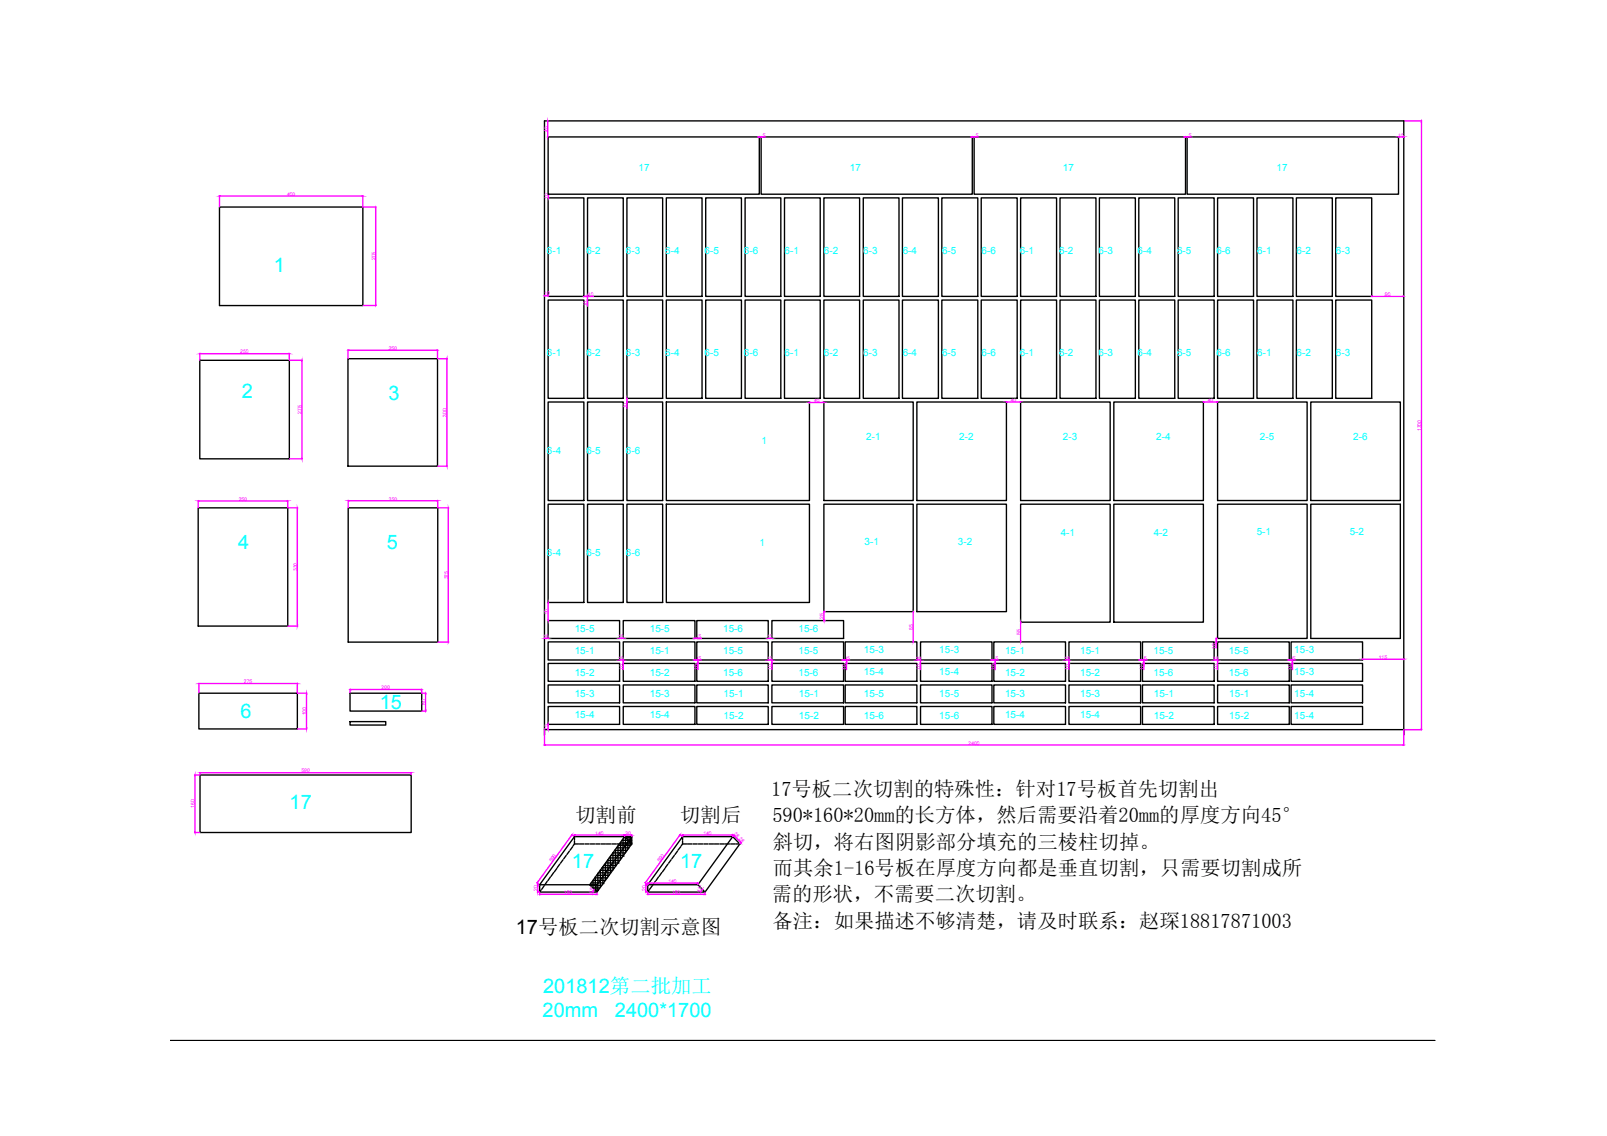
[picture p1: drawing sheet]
<svg xmlns="http://www.w3.org/2000/svg" width="297mm" height="210mm" viewBox="0 0 297 210" stroke-linecap="round" stroke-linejoin="round" font-family="sans-serif">
<!-- layer: 0 -->
<g fill="none" stroke="#000" stroke-width=".25">
<path d="M40.6 38.3h26.5v18.2h-26.5zM101.3 36.6h6.6v18.2h-6.6zM101.3 25.3h39v10.6h-39zM108.6 36.6h6.6v18.2h-6.6zM115.9 36.6h6.6v18.2h-6.6zM123.2 36.6h6.6v18.2h-6.6zM130.4 36.6h6.6v18.2h-6.6zM137.7 36.6h6.6v18.2h-6.6zM140.7 25.3h39v10.6h-39zM145 36.6h6.6v18.2h-6.6zM152.3 36.6h6.6v18.2h-6.6zM159.6 36.6h6.6v18.2h-6.6z"/>
<path d="M166.8 36.6h6.7v18.2h-6.7zM174.1 36.6h6.6v18.2h-6.6zM180.1 25.3h39v10.6h-39zM181.4 36.6h6.6v18.2h-6.6zM188.7 36.6h6.6v18.2h-6.6zM195.9 36.6h6.7v18.2h-6.7zM203.2 36.6h6.7v18.2h-6.7zM210.5 36.6h6.6v18.2h-6.6zM217.8 36.6h6.6v18.2h-6.6zM219.4 25.3h39.1v10.6h-39.1zM225.1 36.6h6.6v18.2h-6.6zM232.3 36.6h6.7v18.2h-6.7z"/>
<path d="M239.6 36.6h6.7v18.2h-6.7zM246.9 36.6h6.6v18.2h-6.6zM101.3 55.4h6.6v18.2h-6.6zM108.6 55.4h6.6v18.2h-6.6zM115.9 55.4h6.6v18.2h-6.6zM123.2 55.4h6.6v18.2h-6.6zM130.4 55.4h6.6v18.2h-6.6zM137.7 55.4h6.6v18.2h-6.6zM145 55.4h6.6v18.2h-6.6zM152.3 55.4h6.6v18.2h-6.6zM159.6 55.4h6.6v18.2h-6.6zM166.8 55.4h6.7v18.2h-6.7z"/>
<path d="M174.1 55.4h6.6v18.2h-6.6zM181.4 55.4h6.6v18.2h-6.6zM188.7 55.4h6.6v18.2h-6.6zM195.9 55.4h6.7v18.2h-6.7zM203.2 55.4h6.7v18.2h-6.7zM210.5 55.4h6.6v18.2h-6.6zM217.8 55.4h6.6v18.2h-6.6zM225.1 55.4h6.6v18.2h-6.6zM232.3 55.4h6.7v18.2h-6.7zM239.6 55.4h6.7v18.2h-6.7zM246.9 55.4h6.6v18.2h-6.6zM36.9 66.6h16.6v18.2h-16.6z"/>
<path d="M64.3 66.3h16.6v19.8h-16.6zM101.3 74.3h6.6v18.2h-6.6zM108.6 74.3h6.6v18.2h-6.6zM115.9 74.3h6.6v18.2h-6.6zM123.2 74.3h26.4v18.2h-26.4zM152.3 74.3h16.5v18.2h-16.5zM169.5 74.3h16.5v18.2h-16.5zM188.7 74.3h16.5v18.2h-16.5zM205.9 74.3h16.5v18.2h-16.5zM225.1 74.3h16.5v18.2h-16.5zM242.3 74.3h16.5v18.2h-16.5zM36.6 93.8h16.6v21.9h-16.6z"/>
<path d="M64.4 93.8h16.5v24.8h-16.5zM101.3 93.2h6.6v18.1h-6.6zM108.6 93.2h6.6v18.1h-6.6zM115.9 93.2h6.6v18.1h-6.6zM123.2 93.2h26.4v18.1h-26.4zM152.3 93.2h16.5v19.8h-16.5zM169.5 93.2h16.5v19.8h-16.5zM188.7 93.2h16.5v21.8h-16.5zM205.9 93.2h16.5v21.8h-16.5zM225.1 93.2h16.5v24.8h-16.5zM242.3 93.2h16.5v24.8h-16.5zM101.3 118.6h13.2v3.3h-13.2z"/>
<path d="M101.3 114.7h13.2v3.3h-13.2zM115.2 118.6h13.3v3.3h-13.3zM115.2 114.7h13.3v3.3h-13.3zM128.8 118.6h13.2v3.3h-13.2zM128.8 114.7h13.2v3.3h-13.2zM142.7 118.6h13.2v3.3h-13.2zM142.7 114.7h13.2v3.3h-13.2zM156.2 118.6h13.3v3.3h-13.3zM170.2 118.6h13.2v3.3h-13.2zM183.7 118.6h13.2v3.3h-13.2zM197.6 118.6h13.2v3.3h-13.2zM211.2 118.6h13.2v3.3h-13.2z"/>
<path d="M225.1 118.6h13.2v3.3h-13.2zM238.6 118.6h13.3v3.3h-13.3zM36.8 128.1h18.2v6.6h-18.2zM64.7 128.1h13.2v3.3h-13.2zM64.7 133.3h6.6v.7h-6.6zM100.6 135.8v-113.5h158.9v113.5M100.6 134.8h158.9M101.3 122.6h13.2v3.3h-13.2zM101.3 126.6h13.2v3.3h-13.2zM101.3 130.5h13.2v3.3h-13.2zM115.2 122.6h13.3v3.3h-13.3zM115.2 126.6h13.3v3.3h-13.3z"/>
<path d="M115.2 130.5h13.3v3.3h-13.3zM128.8 122.6h13.2v3.3h-13.2zM128.8 126.6h13.2v3.3h-13.2zM128.8 130.5h13.2v3.3h-13.2zM142.7 122.6h13.2v3.3h-13.2zM142.7 126.6h13.2v3.3h-13.2zM142.7 130.5h13.2v3.3h-13.2zM156.2 122.6h13.3v3.3h-13.3zM156.2 126.6h13.3v3.3h-13.3zM156.2 130.5h13.3v3.3h-13.3zM170.2 122.6h13.2v3.3h-13.2zM170.2 126.6h13.2v3.3h-13.2z"/>
<path d="M170.2 130.5h13.2v3.3h-13.2zM183.7 122.6h13.2v3.3h-13.2zM183.7 126.6h13.2v3.3h-13.2zM183.7 130.5h13.2v3.3h-13.2zM197.6 122.6h13.2v3.3h-13.2zM197.6 126.6h13.2v3.3h-13.2zM197.6 130.5h13.2v3.3h-13.2zM211.2 122.6h13.2v3.3h-13.2zM211.2 126.6h13.2v3.3h-13.2zM211.2 130.5h13.2v3.3h-13.2zM225.1 122.6h13.2v3.3h-13.2zM225.1 126.6h13.2v3.3h-13.2z"/>
<path d="M225.1 130.5h13.2v3.3h-13.2zM238.6 122.6h13.3v3.3h-13.3zM238.6 126.6h13.3v3.3h-13.3zM238.6 130.5h13.3v3.3h-13.3zM37 143.2h39v10.6h-39zM103.5 159.7l-.5 .6M104.1 158.9l-.5 .6M104.7 158.1l-.5 .6M105.3 157.3l-.5 .6M105.8 156.4l-.4 .7M106.2 155.3v.6l-.3 .4M106.2 154.6h9.3l.5 .6"/>
<path d="M106.2 154.6v.6M106.2 155.9h.7M106.2 154.6l-6.4 8.9M107.1 155.9h.8M108.1 155.9h.8M109.1 155.9h.8M110.1 155.9h.8M111.1 155.9h.8M111.6 159.9h.2M111.9 159.6v.3h.3M111.9 159.5h.3M112.1 155.9h.8"/>
<path d="M112.4 158.9v.1h.3M112.4 159.1v.4h.3M112.4 159.6v.3h.3M112.6 158.5h.1M112.8 159.6v.3h.4M112.8 158.2v.3h.4M112.8 158.7v.3h.4M112.8 159.1v.4h.4M113 158.1h.2M113.1 155.9h.8M113.3 158.7v.3h.3M113.3 159.1v.4h.3"/>
<path d="M113.3 157.6h.1M113.3 157.6h.3M113.3 157.7v.4h.3M113.3 158.2v.3h.3M113.3 159.6v.3h.3M113.6 157.1h.1M113.8 158.2v.3h.3M113.8 158.7v.3h.3M113.8 157v.1h.3M113.8 157.3v.3h.3M113.8 157.7v.4h.3M113.8 159.1v.4h.3"/>
<path d="M113.8 159.6v.3h.1M114 156.7h.1M114.1 155.9h.8M114.2 157.7v.4h.4M114.2 159.5h.1M114.2 156.3v.4h.4M114.2 156.8v.3h.4M114.2 157.3v.3h.4M114.2 158.2v.3h.4M114.2 158.7v.3h.4M114.2 159.1v.4M114.3 156.2h.3"/>
<path d="M114.7 156.8v.3h.3M114.7 155.7h.3M114.7 155.9v.3h.3M114.7 156.3v.4h.3M114.7 157.3v.3h.3M114.7 157.7v.4h.3M114.7 158.2v.3h.2M114.7 158.7v.1M115 155.3h.1M115.1 155.9h.8M115.2 156.3v.4h.3M115.2 158.2h.1"/>
<path d="M115.2 155.1v.2h.3M115.2 155.4v.3h.3M115.2 155.9v.3h.3M115.2 156.8v.3h.3M115.2 157.3v.3h.3M115.2 157.7v.4M115.3 154.8h.2M115.6 155.9v.3h.3M115.6 154.6v.2h.3M115.6 154.9v.4h.3M115.6 155.4v.3h.3M115.6 156.3v.4h.3"/>
<path d="M115.6 156.8v.3h.3M115.6 157.3v.3M116 155.4v.3h.4M116 154.6v.2h.4M116 154.9v.4h.4M116 155.9v.3h.4M116 156.3v.4h.3M116 156.8v.1M116 155.9h.8M116.2 155.3l.6 .6M116.5 155.4v.3h.3M116.5 154.6v.2h.3"/>
<path d="M116.5 154.9v.4h.3M116.5 155.9l.1 .3M116.8 155.9v-1.3h-1.3l-6.5 8.9M116.8 155.9l-6.5 8.9M116.8 154.6l-6.5 8.9M123.5 159.7l-.5 .6M124.1 158.9l-.5 .6M124.6 158.1l-.4 .6M125.2 157.3l-.4 .6M125.8 156.4l-.5 .7M126.2 155.2v-.6l-6.5 8.9M126.2 155.3v.6l-.3 .4"/>
<path d="M126.2 154.6h9.2l1.4 1.3M126.2 155.9h.7M127.1 155.9h.8M128.1 155.9h.8M129.1 155.9h.8M130.1 155.9h.8M131.1 155.9h.8M132.1 155.9h.8M133.1 155.9h.8M134 155.9h.8M135.1 155.9h.8M135.4 154.6l-6.4 8.9"/>
<path d="M136 155.9h.8M136.8 155.9l-6.5 8.9M100 164.5l-.2 .3M100.6 163.6l-.5 .7M101.1 162.8l-.4 .7M101.7 162l-.4 .7M102.3 161.2l-.4 .7M102.9 160.5l-.4 .6M109 163.5h-9.2v1.3h10.5M109 163.5h1.3v1.3M109 163.5l1.3 1.3M109.1 163.3v.3h.4"/>
<path d="M109.3 163.1h.2M109.6 163.3v.3h.4M109.6 162.7h.4M109.6 162.8v.3h.4M109.6 163.7v.4h.4M110 163.3v.3h.4M110 163.7v.4h.4M110 164.2v.3h.4M110 162v.2h.4M110 162.3v.4h.4M110 162.8v.3h.4M110.3 161.7h.1"/>
<path d="M110.5 162.8v.3h.3M110.5 161.4v.3h.3M110.5 161.9v.3h.3M110.5 162.3v.4h.3M110.5 163.3v.3h.3M110.5 163.7v.4h.3M110.5 164.2v.3M110.6 161.3h.2M111 161.9v.3h.3M111 162.3v.4h.3M111 160.8h.3M111 160.9v.4h.3"/>
<path d="M111 161.4v.3h.3M111 162.8v.3h.3M111 163.3v.3h.2M111 163.7v.2M111.3 160.3h.1M111.4 161.4v.3h.4M111.4 163.3h.1M111.4 161.9v.3h.4M111.4 160.1v.2h.4M111.4 160.5v.3h.4M111.4 160.9v.4h.4M111.4 162.3v.4h.4"/>
<path d="M111.4 162.8v.3h.2M111.9 160.9v.4h.3M111.9 160v.3h.3M111.9 160.5v.3h.3M111.9 161.4v.3h.3M111.9 161.9v.3h.3M111.9 162.3v.3M112.4 160v.3h.3M112.4 160.5v.3h.3M112.4 160.9v.4h.3M112.4 161.4v.3h.2M112.4 161.9v.1"/>
<path d="M112.8 160v.3h.4M112.8 160.5v.3h.4M112.8 160.9l.1 .4M113.3 160v.3h.3M113.3 160.5v.2M113.8 160v.1M119.7 163.5h9.3l1.3 1.3h-10.6zM120 164.5l-.3 .3M120.6 163.6l-.5 .7M121.1 162.8l-.4 .7M121.7 162l-.4 .7M122.3 161.2l-.5 .7"/>
<path d="M122.9 160.5l-.5 .6M31.4 192.3h233.8"/>
</g>
<g fill="none" stroke="#f0f" stroke-width=".25">
<path d="M40.6 36.1v2.1M40.7 36.2h26.2M67.1 36.1v2.1M67.1 38.3h2.4M69.4 38.4v17.9M101.1 22.3h.2M101.1 25.3h.2M101.2 22.5v2.6M101.4 36.1v.3M101.4 36.6h.1M101.4 35.9h.1M140 25.3h.2"/>
<path d="M140.3 25.2v.1M140.3 25.3h.4M140.7 25.2v.1M140.9 25.3h.6M179.4 25.3h.1M179.7 25.3h.4M179.7 25.2v.1M180.1 25.2v.1M180.2 25.3h.7M218.8 25.3h.2M219.1 25.3h.3M219.1 25.2v.1"/>
<path d="M219.4 25.2v.1M219.6 25.3h.7M258.5 25.2v.1M258.7 25.3h.6M259.5 25.2v.1M259.5 22.3h3.3M262.7 22.5v112.2M67.1 56.5h2.4M100.6 54.6v.1M100.8 54.6h.3M101.3 54.6v.1M107.9 54.8h.1"/>
<path d="M108.1 54.8h.3M108.5 54.8h1.2M108.5 55.4h.1M108.6 54.8h.1M108.6 54.9v.4M108.6 55.4v1.1M253.5 54.7h.1M253.7 54.8h5.6M259.5 54.7h.1M36.9 65.3v1.2M37.1 65.3h16.2M53.5 65.3v1.2"/>
<path d="M53.5 66.6h2.4M55.8 66.7v17.9M64.3 64.6v1.6M64.5 64.7h16.2M80.9 64.6v1.6M80.9 66.3h1.8M82.6 66.4v19.6M115.9 73.8v.3M115.9 74.3v1.1M115.9 73.6h.1M115.9 74.3h.1M149.6 74.3v.2"/>
<path d="M149.8 74.4h2.3M152.3 74.3v.2M186 74.2v.1M186.2 74.3h2.3M188.7 74.2v.1M222.4 74.2h.1M222.6 74.3h2.3M225.1 74.2h.1M36.6 92.5v1.3M36.8 92.6h16.2M53.2 92.5v1.3M53.2 93.8h1.8"/>
<path d="M53.5 84.8h2.4M55 94v21.5M64.4 92.4v1.4M64.5 92.5h16.2M80.9 86.1h1.8M80.9 92.4v1.4M81 93.8h1.9M82.9 94v24.5M53.2 115.7h1.8M81 118.6h1.9M100.6 117.9h.1M100.8 118h.3"/>
<path d="M101.3 111.5v3M101.3 117.9h.1M101.4 111.3h.1M101.4 114.7h.1M114.5 117.9h.1M114.7 118h.3M115.2 117.9h.1M128.1 118h.2M128.5 117.9h.1M128.5 118h.3M128.8 117.9h.1M128.9 118h.7"/>
<path d="M142 117.9h.1M142.2 118h.3M142.7 117.9h.1M152.3 113.1v1.4M152.3 114.7h.1M152.3 113h.1M168.8 113.1v5.4M168.8 118.6h.1M168.8 113h.1M188.7 115.1v3.4M188.7 118.6h.1M188.7 115h.1"/>
<path d="M224.7 118h.3M224.7 118.6h.3M224.8 118.1v.4M224.8 118.6v1.1M36.8 126.2v1.8M36.9 126.3h17.9M55 126.2v1.8M55 128.1h1.7M55 134.7h1.7M56.7 128.3v6.2M64.7 127.3v.7M64.9 127.4h12.9"/>
<path d="M77.9 127.3v.7M78 128.1h.8M78 131.4h.8M78.7 128.3v2.9M100.6 134.9v2.8M100.8 137.7h158.5M101.2 134.8h.1M101.2 133.8h.1M101.3 134v.7M114.5 121.9h.1M114.7 121.9h.3M115.1 121.9h.1"/>
<path d="M115.1 122.6h.1M115.2 121.9h.1M115.2 122.1v.3M115.2 122.6v1.1M128.1 121.9h.2M128.5 121.9h1.1M128.5 121.9h.1M128.8 121.9h.1M128.8 122.6h.3M129 122.1v.3M129 122.6v1.1M142 121.9h.1"/>
<path d="M142.2 121.9h.3M142.6 121.9h.1M142.6 122.6h.1M142.7 121.9h.1M142.7 122.1v.3M142.7 122.6v1.1M155.6 121.9h.2M155.9 121.9h1.2M155.9 121.9h.1M156.2 121.9h.1M156.3 122.6h.3M156.5 122.1v.3"/>
<path d="M156.5 122.6v1.1M169.5 121.9h.1M169.6 121.9h.4M170.1 121.9h.1M170.1 122.6h.1M170.2 121.9h.1M170.2 122.1v.3M170.2 122.6v1.1M183.1 121.9h.1M183.4 121.9h1.1M183.4 121.9h.1M183.7 121.9h.1"/>
<path d="M183.7 122.6h.3M184 122.1v.3M184 122.6v1.1M196.9 121.9h.1M197.1 121.9h.4M197.5 122.6h.1M197.5 121.9h.1M197.6 121.9h.1M197.6 122.1v.3M197.6 122.6v1.1M210.5 121.9h.2M210.8 121.9h1.2"/>
<path d="M210.8 121.9h.1M211.2 121.9h.1M211.2 122.6h.3M211.4 122.1v.3M211.4 122.6v1.1M224.4 121.9h.1M224.6 121.9h.3M225 121.9h.1M225 122.6h.1M225.1 121.9h.1M225.1 122.1v.3M225.1 122.6v1.1"/>
<path d="M238 121.9h.1M238.3 121.9h1.2M238.3 121.9h.1M238.6 121.9h.1M238.7 122.6h.3M238.9 122.1v.3M238.9 122.6v1.1M251.9 121.7v.2M252 121.8h7.3M259.5 121.7v.2M259.5 134.9v2.8M259.5 134.8h3.3"/>
<path d="M36 153.8h.9M36 143.2h.9M36 143.4v10.3M37 142.7v.5M37.1 142.8h38.7M76 142.7v.5M105.6 154.4l-6.2 8.6M105.7 154.2l.5 .4M106.2 154.2v.3M106.4 154.3h8.9M115.5 154.2v.3M115.6 154.3h1"/>
<path d="M116.8 154.2v.3M125.6 154.2l.6 .4M125.6 154.4l-6.2 8.6M126.2 154.2v.3M126.3 154.3h9M135.4 154.2v.3M135.7 154.3l-.2 .3M135.8 154.5l1.1 1.1M137 155.6l-.2 .3M99.2 163.1l.5 .4h-.4M99.3 164.8h.4M99.4 163.6v1.1"/>
<path d="M99.8 164.9v.4M99.9 165.3h10.3M109.8 164.4l-.1 .2M110.3 164.9v.4M119.2 163.1l.5 .4h-.4M119.3 164.8h.4M119.4 163.6v1.1M119.7 163.1v.3M119.7 164.9v.4M119.9 165.3h10.2M119.9 163.2h8.9M129 163.1v.3"/>
<path d="M129.7 164.4l-.1 .2M130.3 164.9v.4"/>
</g>
<g fill="#f0f" stroke="#f0f" stroke-width=".18">
<path d="M262.7 22.3v.2z"/>
<path d="M262.7 134.7v.1z"/>
<path d="M107.9 54.8l.2-.1z"/>
<path d="M108.4 54.7l.2 .1z"/>
<path d="M108.6 54.8v.1z"/>
<path d="M108.6 55.3v.1z"/>
<path d="M115.2 121.9v.2z"/>
<path d="M115.2 122.4v.2z"/>
<path d="M114.5 121.9h.2z"/>
<path d="M115 121.9h.2z"/>
<path d="M128.3 121.9h.2z"/>
<path d="M128.8 121.9h.1z"/>
<path d="M129 121.9v.2z"/>
<path d="M129 122.4v.2z"/>
<path d="M142.7 121.9v.2z"/>
<path d="M142.6 122.4l.1 .2z"/>
<path d="M142 121.9h.2z"/>
<path d="M142.5 121.9h.2z"/>
<path d="M155.8 121.9h.1z"/>
<path d="M156.2 121.9h.2z"/>
<path d="M156.5 121.9v.2z"/>
<path d="M156.5 122.4v.2z"/>
<path d="M170.2 121.9l-.1 .2z"/>
<path d="M170.1 122.4l.1 .2z"/>
<path d="M169.5 121.9h.1z"/>
<path d="M170 121.9h.2z"/>
<path d="M183.2 121.9h.2z"/>
<path d="M183.7 121.9h.2z"/>
<path d="M184 121.9v.2z"/>
<path d="M183.9 122.4l.1 .2z"/>
<path d="M197.6 121.9v.2z"/>
<path d="M197.6 122.4v.2z"/>
<path d="M196.9 121.9h.2z"/>
<path d="M197.5 121.9h.1z"/>
<path d="M210.7 121.9h.1z"/>
<path d="M211.2 121.9h.1z"/>
<path d="M211.4 121.9v.2z"/>
<path d="M211.4 122.4v.2z"/>
<path d="M225.1 121.9v.2z"/>
<path d="M225.1 122.4v.2z"/>
<path d="M224.4 121.9h.2z"/>
<path d="M224.9 121.9h.2z"/>
<path d="M238.1 121.9h.2z"/>
<path d="M238.6 121.9h.2z"/>
<path d="M238.9 121.9v.2z"/>
<path d="M238.9 122.4v.2z"/>
<path d="M115.9 73.6v.2z"/>
<path d="M115.9 74.1v.2z"/>
<path d="M101.1 54.6h.2z"/>
<path d="M100.6 54.6l.2 .1z"/>
<path d="M253.5 54.8l.2-.1z"/>
<path d="M259.3 54.7l.2 .1z"/>
<path d="M224.8 118v.1z"/>
<path d="M224.8 118.5v.1z"/>
<path d="M114.5 118l.2-.1z"/>
<path d="M115 117.9l.2 .1z"/>
<path d="M128.3 117.9l.2 .1z"/>
<path d="M128.8 118l.1-.1z"/>
<path d="M142 118l.2-.1z"/>
<path d="M142.5 117.9l.2 .1z"/>
<path d="M100.6 137.7l.2-.1z"/>
<path d="M259.3 137.6l.2 .1z"/>
<path d="M101.1 117.9l.2 .1z"/>
<path d="M100.6 118l.2-.1z"/>
<path d="M251.9 121.8l.1 .1z"/>
<path d="M259.3 121.8h.2z"/>
<path d="M149.6 74.4l.2-.1z"/>
<path d="M152.1 74.3l.2 .1z"/>
<path d="M186 74.3h.2z"/>
<path d="M188.5 74.3h.2z"/>
<path d="M222.4 74.3l.2-.1z"/>
<path d="M224.9 74.2l.2 .1z"/>
<path d="M101.3 133.8v.2z"/>
<path d="M101.3 134.7v.1z"/>
<path d="M101.4 36.4v.2z"/>
<path d="M101.4 35.9v.2z"/>
<path d="M40.6 36.2h.1z"/>
<path d="M66.9 36.2h.2z"/>
<path d="M69.4 38.3l.1 .1z"/>
<path d="M69.4 56.3v.2z"/>
<path d="M36.9 65.3h.2z"/>
<path d="M53.3 65.3h.2z"/>
<path d="M55.8 66.6v.1z"/>
<path d="M55.8 84.6v.2z"/>
<path d="M64.3 64.7l.2 .1z"/>
<path d="M80.7 64.7h.2z"/>
<path d="M82.6 66.3v.1z"/>
<path d="M82.6 86v.1z"/>
<path d="M36.6 92.6h.2z"/>
<path d="M53 92.6h.2z"/>
<path d="M55 93.8v.2z"/>
<path d="M55 115.5v.2z"/>
<path d="M64.4 92.5l.1 .1z"/>
<path d="M80.7 92.5h.2z"/>
<path d="M82.9 93.8v.2z"/>
<path d="M82.9 118.5v.1z"/>
<path d="M36.8 126.3h.1z"/>
<path d="M54.8 126.3h.2z"/>
<path d="M56.7 128.1v.2z"/>
<path d="M56.7 134.5v.2z"/>
<path d="M64.7 127.4l.2 .1z"/>
<path d="M77.8 127.4h.1z"/>
<path d="M78.7 128.1l-.1 .2z"/>
<path d="M78.6 131.2l.1 .2z"/>
<path d="M140.2 25.3h.1z"/>
<path d="M140.7 25.3h.2z"/>
<path d="M36 153.7v.1z"/>
<path d="M36 143.2v.2z"/>
<path d="M37 142.8h.1z"/>
<path d="M75.8 142.8h.2z"/>
<path d="M101.2 25.1v.2z"/>
<path d="M101.2 22.3l.1 .2z"/>
<path d="M179.5 25.3h.2z"/>
<path d="M180.1 25.3h.1z"/>
<path d="M219 25.3h.1z"/>
<path d="M219.4 25.3h.2z"/>
<path d="M258.5 25.3h.2z"/>
<path d="M259.3 25.3h.2z"/>
<path d="M101.3 111.3v.2z"/>
<path d="M101.3 114.5v.2z"/>
<path d="M152.3 113l-.1 .1z"/>
<path d="M152.2 114.5l.1 .2z"/>
<path d="M168.8 113v.1z"/>
<path d="M168.8 118.5v.1z"/>
<path d="M188.7 115v.1z"/>
<path d="M188.7 118.5v.1z"/>
<path d="M99.8 165.3l.1-.1z"/>
<path d="M110.2 165.2l.1 .1z"/>
<path d="M99.4 163.5l.1 .1z"/>
<path d="M99.4 164.7v.1z"/>
<path d="M99.3 163l-.1 .1z"/>
<path d="M105.7 154.2l-.1 .2z"/>
<path d="M106.2 154.3l.2-.1z"/>
<path d="M115.3 154.2l.2 .1z"/>
<path d="M109.8 164.3l-.1 .2z"/>
<path d="M109.6 164.7v.1z"/>
<path d="M115.5 154.3l.1-.1z"/>
<path d="M116.6 154.2l.2 .1z"/>
<path d="M119.7 165.3l.2-.1z"/>
<path d="M130.1 165.2l.2 .1z"/>
<path d="M119.4 163.5v.1z"/>
<path d="M119.4 164.7v.1z"/>
<path d="M119.3 163l-.1 .1z"/>
<path d="M125.7 154.2l-.1 .2z"/>
<path d="M126.2 154.3l.1-.1z"/>
<path d="M135.3 154.2l.1 .1z"/>
<path d="M129.8 164.3l-.1 .2z"/>
<path d="M129.6 164.7v.1z"/>
<path d="M119.7 163.2l.2-.1z"/>
<path d="M128.8 163.1l.2 .1z"/>
<path d="M135.7 154.4v.1z"/>
<path d="M136.8 155.6l.2 .1z"/>
</g>
<g font-size="3.8">
<text x="142.6" y="147.1">17号板二次切割的特殊性：针对17号板首先切割出</text>
<text x="106.4" y="151.8">切割前</text>
<text x="125.7" y="151.8">切割后</text>
<text x="142.8" y="151.9">590*160*20mm的长方体，然后需要沿着20mm的厚度方向45°</text>
<text x="142.8" y="156.8">斜切，将右图阴影部分填充的三棱柱切掉。</text>
<text x="142.8" y="161.7">而其余1-16号板在厚度方向都是垂直切割，只需要切割成所</text>
<text x="142.7" y="166.5">需的形状，不需要二次切割。</text>
<text x="142.8" y="171.4">备注：如果描述不够清楚，请及时联系：赵琛18817871003</text>
</g>
<g font-size="3.7" fill="#0ff">
<text x="50.6" y="50.3">1</text>
<text x="44.7" y="73.6">2</text>
<text x="71.8" y="73.9">3</text>
<text x="44" y="101.5">4</text>
<text x="71.5" y="101.5">5</text>
<text x="70.2" y="131">15</text>
<text x="44.5" y="132.7">6</text>
<text x="53.5" y="149.5">17</text>
<text x="105.7" y="160.3">17</text>
<text x="125.7" y="160.3">17</text>
<text x="100.4" y="183.5">201812第二批加工</text>
<text x="100.3" y="187.9">20mm</text>
<text x="113.7" y="187.9">2400*1700</text>
</g>
<text font-size="3.7" x="95.3" y="172.6">17号板二次切割示意图</text>
<g font-size="1.8" fill="#0ff">
<text x="118" y="31.6">17</text>
<text x="157.1" y="31.6">17</text>
<text x="196.5" y="31.6">17</text>
<text x="235.9" y="31.6">17</text>
<text x="101.1" y="46.8">6-1</text>
<text x="108.4" y="46.8">6-2</text>
<text x="115.7" y="46.8">6-3</text>
<text x="123" y="46.8">6-4</text>
<text x="130.2" y="46.8">6-5</text>
<text x="137.5" y="46.8">6-6</text>
<text x="145" y="46.8">6-1</text>
<text x="152.3" y="46.8">6-2</text>
<text x="159.6" y="46.8">6-3</text>
<text x="166.8" y="46.8">6-4</text>
<text x="174.1" y="46.8">6-5</text>
<text x="181.4" y="46.8">6-6</text>
<text x="188.5" y="46.8">6-1</text>
<text x="195.8" y="46.8">6-2</text>
<text x="203" y="46.8">6-3</text>
<text x="210.3" y="46.8">6-4</text>
<text x="217.6" y="46.8">6-5</text>
<text x="224.8" y="46.8">6-6</text>
<text x="232.4" y="46.8">6-1</text>
<text x="239.7" y="46.8">6-2</text>
<text x="246.9" y="46.8">6-3</text>
<text x="101.1" y="65.7">6-1</text>
<text x="108.4" y="65.7">6-2</text>
<text x="115.7" y="65.7">6-3</text>
<text x="123" y="65.7">6-4</text>
<text x="130.2" y="65.7">6-5</text>
<text x="137.5" y="65.7">6-6</text>
<text x="145" y="65.7">6-1</text>
<text x="152.3" y="65.7">6-2</text>
<text x="159.6" y="65.7">6-3</text>
<text x="166.8" y="65.7">6-4</text>
<text x="174.1" y="65.7">6-5</text>
<text x="181.4" y="65.7">6-6</text>
<text x="188.5" y="65.7">6-1</text>
<text x="195.8" y="65.7">6-2</text>
<text x="203" y="65.7">6-3</text>
<text x="210.3" y="65.7">6-4</text>
<text x="217.6" y="65.7">6-5</text>
<text x="224.8" y="65.7">6-6</text>
<text x="232.4" y="65.7">6-1</text>
<text x="239.7" y="65.7">6-2</text>
<text x="246.9" y="65.7">6-3</text>
<text x="101.1" y="83.9">6-4</text>
<text x="108.4" y="83.9">6-5</text>
<text x="115.7" y="83.9">6-6</text>
<text x="140.8" y="82.1">1</text>
<text x="160.1" y="81.3">2-1</text>
<text x="177.3" y="81.3">2-2</text>
<text x="196.5" y="81.3">2-3</text>
<text x="213.7" y="81.3">2-4</text>
<text x="232.9" y="81.3">2-5</text>
<text x="250.1" y="81.3">2-6</text>
<text x="140.4" y="100.8">1</text>
<text x="159.8" y="100.8">3-1</text>
<text x="177.1" y="100.8">3-2</text>
<text x="196.1" y="99">4-1</text>
<text x="213.2" y="99">4-2</text>
<text x="232.3" y="98.9">5-1</text>
<text x="249.5" y="98.9">5-2</text>
<text x="101.1" y="102.8">6-4</text>
<text x="108.4" y="102.8">6-5</text>
<text x="115.7" y="102.8">6-6</text>
<text x="106.2" y="116.9">15-5</text>
<text x="120.1" y="116.9">15-5</text>
<text x="133.7" y="116.9">15-6</text>
<text x="147.6" y="116.9">15-6</text>
<text x="106.2" y="120.8">15-1</text>
<text x="106.2" y="124.8">15-2</text>
<text x="120.1" y="120.8">15-1</text>
<text x="120.1" y="124.8">15-2</text>
<text x="133.7" y="120.8">15-5</text>
<text x="133.7" y="124.8">15-6</text>
<text x="147.6" y="120.8">15-5</text>
<text x="147.6" y="124.8">15-6</text>
<text x="159.7" y="120.7">15-3</text>
<text x="159.7" y="124.7">15-4</text>
<text x="173.6" y="120.7">15-3</text>
<text x="173.6" y="124.7">15-4</text>
<text x="185.8" y="120.8">15-1</text>
<text x="185.8" y="124.8">15-2</text>
<text x="199.7" y="120.8">15-1</text>
<text x="199.7" y="124.8">15-2</text>
<text x="213.2" y="120.8">15-5</text>
<text x="213.2" y="124.8">15-6</text>
<text x="227.1" y="120.8">15-5</text>
<text x="227.1" y="124.8">15-6</text>
<text x="239.2" y="120.7">15-3</text>
<text x="239.2" y="124.7">15-3</text>
<text x="106.2" y="128.8">15-3</text>
<text x="120.1" y="128.8">15-3</text>
<text x="133.7" y="128.8">15-1</text>
<text x="147.7" y="128.8">15-1</text>
<text x="159.7" y="128.8">15-5</text>
<text x="173.6" y="128.8">15-5</text>
<text x="185.8" y="128.8">15-3</text>
<text x="199.7" y="128.8">15-3</text>
<text x="213.3" y="128.8">15-1</text>
<text x="227.2" y="128.8">15-1</text>
<text x="239.2" y="128.8">15-4</text>
<text x="106.2" y="132.7">15-4</text>
<text x="120.1" y="132.7">15-4</text>
<text x="133.7" y="132.8">15-2</text>
<text x="147.7" y="132.8">15-2</text>
<text x="159.7" y="132.8">15-6</text>
<text x="173.6" y="132.8">15-6</text>
<text x="185.8" y="132.7">15-4</text>
<text x="199.7" y="132.7">15-4</text>
<text x="213.3" y="132.8">15-2</text>
<text x="227.2" y="132.8">15-2</text>
<text x="239.2" y="132.8">15-4</text>
</g>
<g font-size=".9" fill="#f0f">
<text x="101.2" y="24.3" transform="rotate(-90 101.2 24.3)">45</text>
<text x="141" y="25.3">5</text>
<text x="180.4" y="25.3">5</text>
<text x="219.8" y="25.3">5</text>
<text x="258.5" y="25.3">15</text>
<text x="53.1" y="36.1">400</text>
<text x="101.3" y="36.8" transform="rotate(-90 101.3 36.8)">10</text>
<text x="69.4" y="48.1" transform="rotate(-90 69.4 48.1)">275</text>
<text x="100.6" y="54.6">10</text>
<text x="108.5" y="56.6" transform="rotate(-90 108.5 56.6)">10</text>
<text x="108.7" y="54.7">10</text>
<text x="256" y="54.7">90</text>
<text x="44.4" y="65.3">250</text>
<text x="71.9" y="64.7">250</text>
<text x="55.7" y="76.4" transform="rotate(-90 55.7 76.4)">275</text>
<text x="82.5" y="77" transform="rotate(-90 82.5 77)">300</text>
<text x="115.8" y="75.5" transform="rotate(-90 115.8 75.5)">10</text>
<text x="150.5" y="74.3">40</text>
<text x="186.8" y="74.2">40</text>
<text x="223.2" y="74.2">40</text>
<text x="262.7" y="79.7" transform="rotate(-90 262.7 79.7)">1700</text>
<text x="44.1" y="92.5">250</text>
<text x="71.9" y="92.5">250</text>
<text x="54.9" y="105.5" transform="rotate(-90 54.9 105.5)">330</text>
<text x="82.8" y="107" transform="rotate(-90 82.8 107)">375</text>
<text x="101.2" y="113.5" transform="rotate(-90 101.2 113.5)">50</text>
<text x="100.4" y="117.9">10</text>
<text x="114.3" y="117.9">10</text>
<text x="129.1" y="117.9">5</text>
<text x="141.8" y="117.9">10</text>
<text x="152.2" y="114.3" transform="rotate(-90 152.2 114.3)">25</text>
<text x="168.8" y="116.3" transform="rotate(-90 168.8 116.3)">85</text>
<text x="188.6" y="117.3" transform="rotate(-90 188.6 117.3)">55</text>
<text x="224.8" y="119.8" transform="rotate(-90 224.8 119.8)">10</text>
<text x="114.3" y="121.9">10</text>
<text x="115.2" y="123.8" transform="rotate(-90 115.2 123.8)">10</text>
<text x="129" y="123.8" transform="rotate(-90 129 123.8)">10</text>
<text x="129.1" y="121.9">5</text>
<text x="141.8" y="121.9">10</text>
<text x="142.6" y="123.8" transform="rotate(-90 142.6 123.8)">10</text>
<text x="156.4" y="123.8" transform="rotate(-90 156.4 123.8)">10</text>
<text x="156.6" y="121.9">5</text>
<text x="169.3" y="121.9">10</text>
<text x="170.1" y="123.8" transform="rotate(-90 170.1 123.8)">10</text>
<text x="183.9" y="123.8" transform="rotate(-90 183.9 123.8)">10</text>
<text x="184" y="121.9">5</text>
<text x="196.7" y="121.9">10</text>
<text x="197.5" y="123.8" transform="rotate(-90 197.5 123.8)">10</text>
<text x="211.4" y="123.8" transform="rotate(-90 211.4 123.8)">10</text>
<text x="211.5" y="121.9">5</text>
<text x="224.2" y="121.9">10</text>
<text x="225" y="123.8" transform="rotate(-90 225 123.8)">10</text>
<text x="238.8" y="123.8" transform="rotate(-90 238.8 123.8)">10</text>
<text x="239" y="121.9">5</text>
<text x="254.9" y="121.8">115</text>
<text x="45.1" y="126.2">275</text>
<text x="70.5" y="127.4">200</text>
<text x="78.6" y="130.2" transform="rotate(-90 78.6 130.2)">50</text>
<text x="56.6" y="132.2" transform="rotate(-90 56.6 132.2)">100</text>
<text x="101.2" y="134.9" transform="rotate(-90 101.2 134.9)">15</text>
<text x="179" y="137.6">2400</text>
<text x="55.7" y="142.7">590</text>
<text x="36" y="149.3" transform="rotate(-90 36 149.3)">160</text>
<text x="110" y="154.2">140</text>
<text x="115.6" y="154.2">20</text>
<text x="130" y="154.2">140</text>
<text x="135.6" y="154.1" transform="rotate(45 135.6 154.1)">28,28</text>
<text x="102" y="159.3" transform="rotate(-55 102 159.3)">590</text>
<text x="122" y="159.3" transform="rotate(-55 122 159.3)">590</text>
<text x="99.4" y="164.7" transform="rotate(-90 99.4 164.7)">20</text>
<text x="104.2" y="165.2">160</text>
<text x="109.4" y="165.2" transform="rotate(-67 109.4 165.2)">45°</text>
<text x="119.4" y="164.7" transform="rotate(-90 119.4 164.7)">20</text>
<text x="123.5" y="163.1">140</text>
<text x="124.2" y="165.2">160</text>
<text x="129.3" y="165" transform="rotate(-59 129.3 165)">45°</text>
</g>
</svg>
